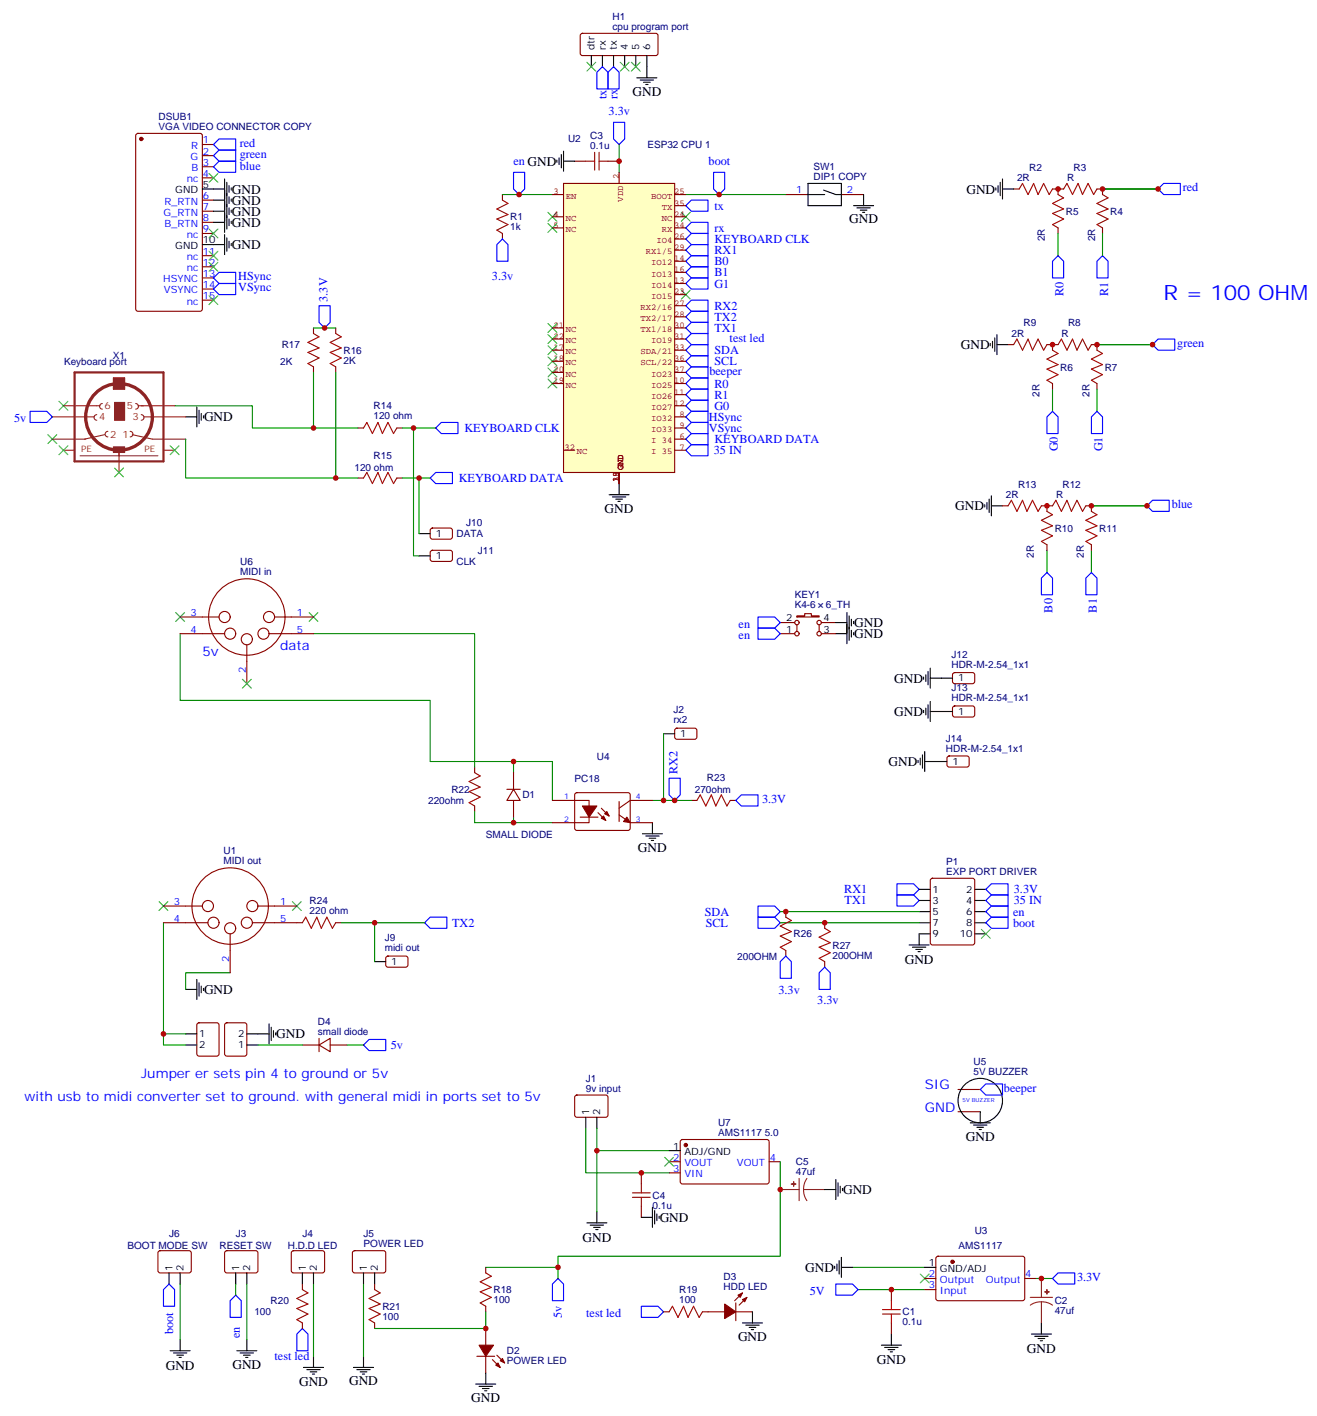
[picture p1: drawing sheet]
<svg xmlns="http://www.w3.org/2000/svg" width="418mm" height="449mm" viewBox="0 0 418 449" stroke-linecap="round" stroke-linejoin="round" font-family="sans-serif">
<g fill="none" stroke="#870000" stroke-width=".35">
<path d="M184.4 10.8l.5-.2h23.5l.5 .7-.1 5.9-.6 .4h-23.6l-.4-.7v-5.6zM43.3 42.5l.5-.2h19.7l.7 .5v55.3l-.4 .6-20 .1-.7-.5v-55.3zM64.2 45.9h3.6M64.2 49.4h3.6M64.2 52.9h3.6M64.2 56.4h3.6M321.8 60h1.7M334.1 60h3.5M335.9 60v1.7M348.2 60h1.8v1.7M64.2 63.5h3.6M64.2 67h3.6"/>
<path d="M64.2 70.6h3.6M64.2 74.1h3.6M159.5 61.7v1.8M159.5 74.1v1.7M249.4 61.7h7.1M267.1 61.7h7M335.9 72.3v1.8M350 72.3v1.8M64.2 81.1h3.6M64.2 84.7h3.6M64.2 88.2h3.6M64.2 91.7h3.6"/>
<path d="M64.2 95.2h3.6M99.5 104.1v1.7M99.5 116.4v1.8M106.6 104.1v1.7M106.6 116.4v1.8M320 109.4h1.8M332.4 109.4h3.5M334.1 109.4v1.7M346.5 109.4h1.7v1.7M113.6 135.8h1.8M126 135.8h1.7M334.1 121.7v1.8"/>
<path d="M348.2 121.7v1.8M113.6 151.7h1.8M126 151.7h1.7M318.2 160.5h1.8M330.6 160.5h3.5M332.4 160.5v1.8M332.4 172.9v1.7M344.7 160.5h1.8v1.8M346.5 172.9v1.7M150.7 243.4v1.8M150.7 255.8v1.7M160.9 250.5h4.2"/>
<path d="M163 250.5l2.1 3.5h-4.2zM163 245.2v5.3M163 254v5.3M175.4 254h11.6v7.1h-11.6M182.7 251.7l.4-.2 16.5 .1 .5 .6-.1 10.9-.6 .4h-16.5l-.5-.7v-10.6zM184.2 259.3h5.6M189.8 257.9l2.5 2.4M190.9 256.5l2.5 2.4M196.5 258.6l3.6 2.5h7M196.5 254.4v6.3M207.1 254h-7l-3.6 2.5M219.5 254h1.7"/>
<path d="M231.8 254h1.8M295.5 278.9l.5-.2h12.7l.7 .4v20.1l-.4 .6-13 .1-.6-.5-.1-20zM94.2 292.8h1.8M106.6 292.8h1.7M249.4 289.3v1.7M261.8 292.8v1.8M249.4 301.6v1.8M261.8 305.2v1.7M182.7 347.7l.4-.2h9.5l.4 .7-.1 5.9-.6 .4h-9.4l-.5-.7v-5.6zM304.1 345.7h7.1M304.1 352.8h7.1M50.4 397.1l.4-.2h9.5l.4 .7-.1 5.9-.6 .4h-9.4l-.5-.7v-5.6z"/>
<path d="M71.5 397.1l.5-.2h9.4l.5 .7-.1 5.9-.6 .4h-9.5l-.4-.7v-5.6zM92.7 397.1l.5-.2h9.4l.4 .7v5.9l-.7 .4h-9.4l-.4-.7v-5.6zM112.1 397.1l.5-.2h9.4l.4 .7v5.9l-.7 .4h-9.4l-.4-.7v-5.6zM297.3 398.8l.5-.2 27.1 .1 .4 .6-.1 13-.6 .4h-27.1l-.4-.7v-12.7zM96 407.5v1.7M96 419.8v1.8M154.2 402.2v1.7M154.2 414.5v1.8M210.6 416.3h1.8M223 416.3h7M233.6 416.3h5.3M233.6 413.5v5.6"/>
<path d="M235.7 410.3l-2.5 2.4M237.1 411.7l-2.5 2.5M283 409.2v3.5M283 419.8v3.5M293.5 405.7h3.6M293.5 409.2h3.6M325.3 405.7h3.5M151.4 430.4h5.6M154.2 421.6v5.3M154.2 430.4v5.3M156.3 431.4l2.5 2.5M157.7 430l2.5 2.5"/>
</g>
<g fill="#870000" stroke="#870000" stroke-width=".35">
<path d="M199 259.3l1.1 1.8-2.2-.4z"/>
<path d="M190.9 259.6l.7-.7 .7 1.4z"/>
<path d="M191.9 258.2l.8-.7 .7 1.4z"/>
<path d="M184.9 255.8h4.6l-2.5 3.5z"/>
<path d="M157.4 433.2l.7-.7 .7 1.4z"/>
<path d="M158.8 431.8l.7-.7 .7 1.4z"/>
<path d="M152.1 426.9h4.6l-2.5 3.5z"/>
<path d="M235.7 412.4l1.4-.7-.7 1.4z"/>
<path d="M234.3 411l1.4-.7-.7 1.4z"/>
<path d="M230 413.8l3.6 2.5-3.6 2.1z"/>
<circle cx="44.8" cy="44.1" r=".53"/>
<circle cx="302.4" cy="400.4" r=".53"/>
</g>
<g fill="none" stroke="#000" stroke-width=".35">
<path d="M187.7 17.6v3.6M191.2 17.6v3.6M194.8 17.6v3.6M198.3 17.6v3.6M201.8 17.6v3.6M205.4 17.6v7.1M202.2 24.7h6.3M203.2 25.4h4.3M204.3 26.1h2.1M205 26.8h.7M64.2 60h7.1M71.3 56.8v16.9"/>
<path d="M72 57.9v14.8M72.7 58.9v2.1M73.4 59.6v.7M256.5 58.2h10.6v7.1h-10.6zM316.1 59.6v.7M316.8 58.9v2.1M317.5 57.9v4.2M318.2 60h3.6M318.2 56.8v6.3M64.2 77.6h7.1M67.8 63.5h3.5M67.8 67h3.5"/>
<path d="M67.8 70.6h3.5M71.3 74.4v6.4M72 75.5v4.2M72.7 62.4v2.2M72.7 66v2.1M72.7 69.5v2.1M72.7 76.6v2.1M73.4 63.1v.8M73.4 66.7v.7M73.4 70.2v.7M73.4 77.3v.7M256.5 61.7h5.3"/>
<path d="M261.4 60.3l3.9 1.4h1.8M271 65.3h6.3M272 66h4.3M273.1 66.7h2.1M273.8 67.4h.7M274.1 61.7v3.6M314.4 109v.7M315.1 108.3v2.1M315.8 107.2v4.3M316.5 109.4h3.5M316.5 106.2v6.3M58.9 132.3h3.6"/>
<path d="M62.5 129.1v6.4M63.2 130.2v4.2M63.9 131.2v2.1M64.6 131.9v.7M193.4 157h6.3M194.4 157.7h4.2M195.5 158.4h2.1M196.2 159.1h.7M196.5 153.5v3.5M313.3 159.5v2.1M314 158.4v4.2M314.7 157.3v6.4"/>
<path d="M312.6 160.2v.7M314.7 160.5h3.5M203.9 264.6h6.4M205 265.3h4.2M206.1 266h2.1M206.8 266.7h.7M207.1 261.1v3.5M288.6 299.9h6.4M291.8 282.2h3.5M291.8 285.7h3.5M291.8 289.3h3.5M291.8 292.8h3.5"/>
<path d="M295.3 296.3h-3.5v3.6M309.4 282.2h3.5M309.4 285.7h3.5M309.4 289.3h3.5M309.4 292.8h3.5M309.4 296.3h3.5M58.9 314h3.6M62.5 310.8v6.3M63.2 311.9v4.2M63.9 312.9v2.1M64.6 313.6v.7M289.7 300.6h4.2"/>
<path d="M290.7 301.3h2.1M291.4 302h.7M185.9 354.5v3.6M189.5 354.5v3.6M308 356.3h6.4M309.1 357h4.2M310.1 357.7h2.1M310.8 358.4h.7M311.2 352.8v3.5M186.3 388.1h6.4M187.4 388.8h4.2M188.4 389.5h2.1"/>
<path d="M189.1 390.2h.7M189.5 384.5v3.6M267.1 399v6.3M53.7 403.9v3.6M57.2 403.9v3.6M74.8 403.9v3.6M78.4 403.9v3.6M96 403.9v3.6M99.5 403.9v3.6M115.4 403.9v3.6M118.9 403.9v3.6M235.7 419.8h6.3"/>
<path d="M238.9 416.3v3.5M265 401.8v.7M265.7 401.1v2.1M266.4 400v4.3M267.1 402.2h3.5M293.5 402.2h3.6M330.6 419.8v3.5M54 428.6h6.4M55.1 429.3h4.2M56.1 430h2.1M56.8 430.7h.7M57.2 425.1v3.5"/>
<path d="M75.2 428.6h6.3M76.2 429.3h4.3M77.3 430h2.1M78 430.7h.7M78.4 425.1v3.5M96.3 433.9h6.4M97.4 434.6h4.2M98.5 435.3h2.1M99.2 436h.7M99.5 430.4v3.5M112.2 433.9h6.4M113.3 434.6h4.2"/>
<path d="M114.3 435.3h2.2M115 436h.7M115.4 430.4v3.5M151 439.2h6.4M152.1 439.9h4.2M154.2 435.7v3.5M236.7 420.5h4.3M237.8 421.2h2.1M238.5 421.9h.7M279.8 426.9h6.3M280.8 427.6h4.3M281.9 428.3h2.1"/>
<path d="M282.6 429h.7M283 423.3v3.6M327.4 423.3h6.4M328.5 424h4.2M329.5 424.7h2.1M330.2 425.4h.7M153.1 440.6h2.2M153.8 441.3h.8"/>
<circle cx="311.2" cy="349.2" r="7.1"/>
</g>
<g fill="none" stroke="#a10000" stroke-width=".35">
<path d="M323.5 60l1.1-1.8 1.8 3.5 1.7-3.5 1.4 3.5 1.8-3.5 1.8 3.5 1-1.7M337.6 60l1.1-1.8 1.8 3.5 1.7-3.5 1.4 3.5 1.8-3.5 1.8 3.5 1-1.7M159.5 63.5l1.8 1.1-3.6 1.7 3.6 1.8-3.6 1.4 3.6 1.8-3.6 1.7 1.8 1.1M335.9 61.7l1.7 1.1-3.5 1.8 3.5 1.7-3.5 1.4 3.5 1.8-3.5 1.8 1.8 1M350 61.7l1.8 1.1-3.6 1.8 3.6 1.7-3.6 1.4 3.6 1.8-3.6 1.8 1.8 1M99.5 105.8l1.8 1.1-3.5 1.8 3.5 1.7-3.5 1.4 3.5 1.8-3.5 1.8 1.7 1M106.6 105.8l1.7 1.1-3.5 1.8 3.5 1.7-3.5 1.4 3.5 1.8-3.5 1.8 1.8 1M321.8 109.4l1-1.8 1.8 3.5 1.8-3.5 1.4 3.5 1.7-3.5 1.8 3.5 1.1-1.7M334.1 111.1l1.8 1.1-3.5 1.7 3.5 1.8-3.5 1.4 3.5 1.8-3.5 1.7 1.7 1.1M335.9 109.4l1-1.8 1.8 3.5 1.8-3.5 1.4 3.5 1.7-3.5 1.8 3.5 1.1-1.7M348.2 111.1l1.8 1.1-3.5 1.7 3.5 1.8-3.5 1.4 3.5 1.8-3.5 1.7 1.7 1.1M115.4 135.8l1.1-1.7 1.7 3.5 1.8-3.5 1.4 3.5 1.8-3.5 1.7 3.5 1.1-1.8"/>
<path d="M115.4 151.7l1.1-1.8 1.7 3.6 1.8-3.6 1.4 3.6 1.8-3.6 1.7 3.6 1.1-1.8M320 160.5l1.1-1.8 1.7 3.6 1.8-3.6 1.4 3.6 1.8-3.6 1.7 3.6 1.1-1.8M332.4 162.3l1.7 1-3.5 1.8 3.5 1.8-3.5 1.4 3.5 1.7-3.5 1.8 1.8 1.1M334.1 160.5l1.1-1.8 1.7 3.6 1.8-3.6 1.4 3.6 1.8-3.6 1.7 3.6 1.1-1.8M346.5 162.3l1.7 1-3.5 1.8 3.5 1.8-3.5 1.4 3.5 1.7-3.5 1.8 1.8 1.1M150.7 245.2l1.7 1-3.5 1.8 3.5 1.8-3.5 1.4 3.5 1.7-3.5 1.8 1.8 1.1M221.2 254l1.1-1.8 1.7 3.6 1.8-3.6 1.4 3.6 1.8-3.6 1.8 3.6 1-1.8M96 292.8l1-1.8 1.8 3.6 1.8-3.6 1.4 3.6 1.8-3.6 1.7 3.6 1.1-1.8M249.4 291l1.8 1.1-3.5 1.8 3.5 1.7-3.5 1.4 3.5 1.8-3.5 1.8 1.7 1M261.8 294.6l1.8 1-3.6 1.8 3.6 1.8-3.6 1.4 3.6 1.7-3.6 1.8 1.8 1.1M96 409.2l1.8 1.1-3.6 1.7 3.6 1.8-3.6 1.4 3.6 1.8-3.6 1.7 1.8 1.1M154.2 403.9l1.8 1.1-3.6 1.8 3.6 1.7-3.6 1.4 3.6 1.8-3.6 1.8 1.8 1"/>
<path d="M212.4 416.3l1.1-1.8 1.7 3.5 1.8-3.5 1.4 3.5 1.8-3.5 1.7 3.5 1.1-1.7M280.1 417h5.7M280.1 415.6h5.7M283 412.7v2.9M283 417v2.8"/>
</g>
<g fill="none" stroke="#00f" stroke-width=".35">
<path d="M191.2 21.2l1.8 1.7v5.3h-3.5v-5.3zM194.8 38.8h3.5v5.3l-1.8 1.8-1.7-1.8zM194.8 21.2l1.7 1.7v5.3h-3.5v-5.3zM67.8 45.9l1.7-1.8h5.3v3.5h-5.3zM67.8 49.4l1.7-1.8h5.3v3.6h-5.3zM67.8 52.9l1.7-1.7h5.3v3.5h-5.3zM163 54.7h3.5v5.3l-1.7 1.7-1.8-1.7zM226.5 54.7h3.5v5.3l-1.7 1.7-1.8-1.7zM367.6 60l1.8-1.8h5.3v3.5h-5.3zM159.5 75.8l1.8 1.8v5.3h-3.6v-5.3zM217.7 65.3l1.8-1.8h5.3v3.5h-5.3zM217.7 72.3l1.8-1.7h5.3v3.5h-5.3z"/>
<path d="M217.7 79.4l1.8-1.8h5.3v3.5h-5.3zM217.7 75.8l1.8-1.7h5.3v3.5h-5.3zM67.8 88.2l1.7-1.8h5.3v3.6h-5.3zM67.8 91.7l1.7-1.7h5.3v3.5h-5.3zM101.3 97h3.5v5.3l-1.8 1.8-1.7-1.8zM217.7 90l1.8-1.8h5.3v3.5h-5.3zM217.7 86.4l1.8-1.7h5.3v3.5h-5.3zM219.5 81.1h5.3v3.6h-5.3l-1.8-1.8zM219.5 95.2h5.3v3.6h-5.3l-1.8-1.8zM335.9 81.1l1.7 1.8v5.3h-3.5v-5.3zM350 81.1l1.8 1.8v5.3h-3.6v-5.3zM217.7 114.7l1.8-1.8h5.3v3.5h-5.3z"/>
<path d="M217.7 100.5l1.8-1.7h5.3v3.5h-5.3zM217.7 118.2l1.8-1.8h5.3v3.5h-5.3zM217.7 107.6l1.8-1.8h5.3v3.6h-5.3zM219.5 102.3h5.3v3.5h-5.3l-1.8-1.7zM219.5 109.4h5.3v3.5h-5.3l-1.8-1.8zM365.9 109.4l1.7-1.8h5.3v3.5h-5.3zM9.6 130.5h5.3l1.7 1.8-1.7 1.8h-5.3zM138.3 135.8l1.8-1.7h5.3v3.5h-5.3zM217.7 132.3l1.8-1.8h5.3v3.6h-5.3zM217.7 121.7l1.8-1.8h5.3v3.6h-5.3zM217.7 125.2l1.8-1.7h5.3v3.5h-5.3zM217.7 128.8l1.8-1.8h5.3v3.5h-5.3z"/>
<path d="M217.7 139.3l1.8-1.7h5.3v3.5h-5.3zM219.5 134.1h5.3v3.5h-5.3l-1.8-1.8zM334.1 130.5l1.8 1.8v5.3h-3.5v-5.3zM348.2 130.5l1.8 1.8v5.3h-3.5v-5.3zM138.3 149.9h5.3v3.6h-5.3l-1.7-1.8zM219.5 141.1h5.3v3.5h-5.3l-1.8-1.7zM364.1 160.5l1.8-1.8h5.3v3.6h-5.3zM332.4 181.7l1.7 1.7v5.3h-3.5v-5.3zM346.5 181.7l1.7 1.7v5.3h-3.5v-5.3zM212.4 246.9h3.5v5.3l-1.7 1.8-1.8-1.8zM233.6 254l1.7-1.8h5.3v3.6h-5.3zM134.8 292.8l1.8-1.8h5.3v3.6h-5.3z"/>
<path d="M240.6 287.5h5.3l1.8 1.8-1.8 1.7h-5.3zM240.6 291h5.3l1.8 1.8-1.8 1.8h-5.3zM284.7 280.5h5.3l1.8 1.7-1.8 1.8h-5.3zM284.7 284h5.3l1.8 1.7-1.8 1.8h-5.3zM312.9 285.7l1.8-1.7h5.3v3.5h-5.3zM312.9 289.3l1.8-1.8h5.3v3.5h-5.3zM312.9 292.8l1.8-1.8h5.3v3.6h-5.3zM314.7 280.5h5.3v3.5h-5.3l-1.8-1.8zM249.4 303.4l1.8 1.8v5.2h-3.5v-5.2zM261.8 306.9l1.8 1.8v5.3h-3.6v-5.3zM115.4 331.6l1.8-1.8h5.2v3.6h-5.2zM311.2 345.7l1.7-1.7h5.3v3.5h-5.3z"/>
<path d="M51.9 409.2l1.8-1.7 1.7 1.7v5.3h-3.5zM74.8 411l1.8 1.7v5.3h-3.5v-5.3zM177.1 405.7l1.8 1.8v5.2h-3.5v-5.2zM203.6 414.5h5.3l1.7 1.8-1.7 1.7h-5.3zM265.3 407.5h5.3l1.8 1.7-1.8 1.8h-5.3zM334.1 405.7l1.8-1.8h5.3v3.6h-5.3zM96 421.6l1.8 1.7v5.3h-3.6v-5.3z"/>
</g>
<g fill="none" stroke="#3c3" stroke-width=".35">
<path d="M186.3 19.8l2.8 2.8M189.1 19.8l-2.8 2.8M196.9 19.8l2.8 2.8M199.7 19.8l-2.8 2.8M200.4 19.8l2.8 2.8M203.2 19.8l-2.8 2.8M66.4 55l2.8 2.9M69.2 55l-2.8 2.9M66.4 72.7l2.8 2.8M66.4 79.7l2.8 2.8M69.2 72.7l-2.8 2.8M69.2 79.7l-2.8 2.8"/>
<path d="M174 67.4l2.8 2.8M174 70.9l2.8 2.8M176.8 67.4l-2.8 2.8M176.8 70.9l-2.8 2.8M216.3 67.4l2.8 2.8M219.1 67.4l-2.8 2.8M66.4 83.3l2.8 2.8M66.4 93.8l2.8 2.9M69.2 83.3l-2.8 2.8M69.2 93.8l-2.8 2.9M216.3 92.1l2.8 2.8M219.1 92.1l-2.8 2.8"/>
<path d="M174 102.7l2.8 2.8M174 106.2l2.8 2.8M174 109.7l2.8 2.8M174 113.2l2.8 2.9M174 116.8l2.8 2.8M176.8 102.7l-2.8 2.8M176.8 106.2l-2.8 2.8M176.8 109.7l-2.8 2.8M176.8 113.2l-2.8 2.9M176.8 116.8l-2.8 2.8M15.2 137.9l2.8 2.9M18 137.9l-2.8 2.9"/>
<path d="M18.7 127.4l2.9 2.8M21.6 127.4l-2.9 2.8M174 120.3l2.8 2.8M176.8 120.3l-2.8 2.8M55.8 194.4l2.8 2.8M58.6 194.4l-2.8 2.8M98.1 194.4l2.8 2.8M100.9 194.4l-2.8 2.8M50.5 286.1l2.8 2.8M53.3 286.1l-2.8 2.8M92.8 286.1l2.8 2.8M95.6 286.1l-2.8 2.8"/>
<path d="M292.1 404.3l2.9 2.8M295 404.3l-2.9 2.8"/>
</g>
<g fill="none" stroke="#008700" stroke-width=".35">
<path d="M350 60h17.6M159.5 61.7h15.9M217.7 61.7h31.7M335.9 74.1v7M350 74.1v7M99.5 118.2v17.6M99.5 104.1h7.1M106.6 118.2v33.5M348.2 109.4h17.7M55.4 128.8h24.7v7h33.5M334.1 123.5v7M348.2 123.5v7"/>
<path d="M332.4 174.6v7.1M346.5 174.6v7.1M346.5 160.5h17.6M150.7 257.5v3.6h24.7M163 245.2v-3.5h12.4v12.3M163 259.3v1.8M207.1 254h12.4M108.3 292.8h26.5M247.7 289.3h44.1M247.7 292.8h44.1M74.8 407.5v3.5M78.4 407.5v17.6"/>
<path d="M154.2 402.2h22.9M270.6 402.2h22.9M272.4 409.2h21.1M328.8 405.7h5.3"/>
</g>
<path d="M178.9 58.2h35.3v91.7h-35.3z" fill="#ffffc2" stroke="#850000" stroke-width=".35"/>
<g fill="none" stroke="#850000" stroke-width=".35">
<path d="M196.5 54.7v3.5M175.4 68.8h3.5M175.4 61.7h3.5M175.4 72.3h3.5M214.2 68.8h3.5M214.2 61.7h3.5M214.2 75.8h3.5M214.2 79.4h3.5M214.2 72.3h3.5M214.2 65.3h3.5M214.2 90h3.5M214.2 82.9h3.5"/>
<path d="M214.2 86.4h3.5M214.2 93.5h3.5M214.2 97h3.5M175.4 111.1h3.5M175.4 114.7h3.5M175.4 118.2h3.5M175.4 104.1h3.5M175.4 107.6h3.5M214.2 111.1h3.5M214.2 114.7h3.5M214.2 118.2h3.5M214.2 104.1h3.5"/>
<path d="M214.2 107.6h3.5M214.2 100.5h3.5M175.4 121.7h3.5M214.2 121.7h3.5M214.2 125.2h3.5M214.2 128.8h3.5M214.2 139.3h3.5M214.2 132.3h3.5M214.2 135.8h3.5M178.9 142.9h3.5M196.5 149.9v3.6M214.2 142.9h3.5"/>
</g>
<g fill="none" stroke="#8c2424" stroke-width=".35">
<path d="M36 119.9h3.5v3.6h-3.5zM16.6 132.3h13.4M16.6 139.3h10.6M20.1 128.8h11.7M30.7 131.6a.88 .88 0 0 0-.9 .9 .88 .88 0 0 0 .9 .8M32.5 128.1a.88 .88 0 0 0-.9 .8 .88 .88 0 0 0 .9 .9M33.2 137.9l-6.4 1.4M34.3 136.9a.88 .88 0 0 0-.9 .9 .88 .88 0 0 0 .9 .8M41.3 136.9a.88 .88 0 0 1 .9 .9 .88 .88 0 0 1-.9 .8M42 137.9l6.4 1.4h10.5M43.1 128.1a.88 .88 0 0 1 .9 .8 .88 .88 0 0 1-.9 .9M43.8 128.8h11.6"/>
<path d="M44.8 131.6a.88 .88 0 0 1 .9 .9 .88 .88 0 0 1-.9 .8M45.5 132.3h13.4M20.1 142.9h3.6M25.4 144.6h24.7M37.8 142.9v7M51.9 142.9h3.5M247.7 377.5h6M253.7 373.9v7.1M255.1 377.5l.2 1.8 .9 1.7M255.1 377.5h6.7M256.2 373.9l-.9 1.7-.2 1.9M327.1 411.7h7"/>
<path d="M330.6 413.1l-1.9 .2-1.6 .9M330.6 413.1l1.8 .2 1.7 .9M330.6 405.7v6M330.6 413.1v6.7"/>
</g>
<path d="M23.7 118.2h28.2v28.2h-28.2z" fill="none" stroke="#8c2424" stroke-width=".71"/>
<circle cx="37.8" cy="132.3" r="10.6" fill="none" stroke="#8c2424" stroke-width="1.1"/>
<g fill="#8c2424" stroke="#8c2424" stroke-width=".35">
<path d="M36 119.9h3.5v3.6h-3.5z"/>
<path d="M36 141.8h3.5v1.8h-3.5z"/>
<path d="M36.4 127.7h3.1v5.6h-3.1z"/>
<path d="M331.6 409.9l1.5 .1z"/>
<path d="M332.3 409.2l.1 1.4z"/>
<path d="M251.9 375l.1 1.4z"/>
<path d="M251.2 375.7h1.4z"/>
</g>
<g fill="none" stroke="#008700" stroke-width=".35">
<path d="M196.5 45.9v8.8M58.9 139.3v12.4h54.7M127.7 135.8h10.6M131.3 135.8v40.6h1.7M127.7 151.7h8.9M133 151.7v17.6M57.2 201.1v21.1h79.4v19.5h26.4M99.5 201.1h51.2v42.3M210.6 232.8v21.2M51.9 292.8v38.8h7M118.9 292.8v12.4M73.1 308.7h-14.2v5.3"/>
<path d="M51.9 328.1h7M81.9 331.6h14.1M110.1 331.6h5.3M185.9 358.1v14.1h26.5M189.5 358.1v26.4M189.5 365.1h22.9M247.7 368.7v29.9h-70.6v7.1M57.2 407.5v17.6M99.5 407.5v22.9M115.4 407.5v22.9M154.2 416.3v5.3h-35.3"/>
</g>
<g fill="none" stroke="#870000" stroke-width=".35">
<path d="M182.4 51.2h3.5M193 51.2h3.5M136.8 167.8l.5-.2h5.9l.4 .7-.1 2.4-.6 .4-5.9-.1-.4-.6v-2.1zM136.8 174.8l.5-.2 5.9 .1 .4 .6-.1 2.4-.6 .5-5.9-.1-.4-.7v-2.1zM57.2 195.8h12.3M87.2 195.8h12.3M247.7 197.6h4.6M253 195.4h2.4v-.7h2.2v.7h2.4v.4h-7zM253 198.3v2.1M260 198.3v2.1M260.7 197.6h4.6M57.2 201.1h14.1"/>
<path d="M78.4 204.6v12.4M85.4 201.1h14.1M247.7 201.1h4.6M260.7 201.1h4.6M302.6 213.6l.5-.2 5.9 .1 .4 .6v2.4l-.7 .5-5.9-.1-.4-.6v-2.2zM214.4 231.3l.5-.2h5.9l.4 .7v2.4l-.7 .4-5.9-.1-.4-.6v-2.1zM302.6 224.2l.5-.2 5.9 .1 .4 .6v2.4l-.7 .4h-5.9l-.4-.7v-2.1zM300.8 240.1l.5-.2h5.9l.5 .7-.1 2.4-.6 .4h-6l-.4-.7v-2.1zM51.9 292.8h14.1M51.9 287.5h12.3M73.1 296.3v12.4M80.1 292.8h14.1"/>
<path d="M81.9 287.5h12.3M122.7 303.6l.5-.2h5.9l.4 .7-.1 2.4-.6 .4h-5.9l-.5-.7v-2.1zM62.7 324.8l.5-.2h5.6l.7 .4v9.4l-.4 .7h-5.9l-.7-.4v-9.4zM71.5 324.8l.5-.2h5.6l.7 .4 .1 9.4-.5 .7h-5.9l-.6-.4-.1-9.4zM96 331.6h5.3M101.3 331.6l3.5-2.1v4.2zM101.3 329.5v4.2M104.8 331.6h5.3M203.6 372.2v3.5M212.4 368.7h3.5M212.4 372.2h3.5M216.2 361.8l.4-.2 27.1 .1 .5 .6-.1 13-.6 .4-27.1-.1-.5-.6v-12.7z"/>
<path d="M244.2 368.7h3.5M203.6 382.8v3.5M118.9 407.5v1.7M118.9 419.8v1.8"/>
<circle cx="71.3" cy="195.8" r="1.76"/>
<circle cx="78.4" cy="195.8" r="12.1"/>
<circle cx="85.4" cy="195.8" r="1.76"/>
<circle cx="253" cy="197.6" r=".71"/>
<circle cx="260" cy="197.6" r=".71"/>
<circle cx="73.1" cy="201.1" r="1.76"/>
<circle cx="78.4" cy="202.8" r="1.76"/>
<circle cx="83.6" cy="201.1" r="1.76"/>
<circle cx="253" cy="201.1" r=".71"/>
<circle cx="260" cy="201.1" r=".71"/>
<circle cx="66" cy="287.5" r="1.76"/>
<circle cx="67.8" cy="292.8" r="1.76"/>
<circle cx="73.1" cy="294.6" r="1.76"/>
<circle cx="73.1" cy="287.5" r="12.1"/>
<circle cx="78.4" cy="292.8" r="1.76"/>
<circle cx="80.1" cy="287.5" r="1.76"/>
</g>
<g fill="none" stroke="#000" stroke-width=".35">
<path d="M176.8 50.8v.7M177.5 50.1v2.1M178.2 49v4.3M178.9 51.2h3.5M178.9 48v6.3M133 169.3h3.6M133 176.4h3.6M265.3 197.6h3.6M268.9 194.4v9.9M269.6 195.4v7.8M270.3 196.5v2.1M271 197.2v.7"/>
<path d="M265.3 201.1h3.6M270.3 200v2.1M271 200.7v.7M293.2 214.8v.7M293.9 214.1v2.2M294.6 213.1v4.2M295.3 215.2h7.1M295.3 212v6.4M210.6 232.8h3.6M292.8 239.5v4.3M293.2 225.4v.7M293.5 238.5v6.3"/>
<path d="M293.9 224.7v2.1M294.6 223.7v4.2M295.3 225.8h7.1M295.3 222.6v6.4M291.4 241.3v.7M292.1 240.6v2.1M293.5 241.7h7.1M118.9 305.2h3.5M58.9 328.1h3.6M58.9 331.6h3.6M78.4 328.1h7M78.4 331.6h3.5"/>
<path d="M85.4 324.9v6.4M86.1 326v4.2M86.8 327v2.1M87.5 327.7v.7M212.4 365.1h3.5M261.8 377.5h3.5M265.3 374.3v6.3M266 375.4v4.2M266.7 376.4v2.1M267.4 377.1v.7M203.6 386.3h3.5M207.1 383.1v6.4"/>
<path d="M207.8 384.2v4.2M208.5 385.2v2.1M209.2 385.9v.7"/>
</g>
<path d="M18.7 141.5l2.9 2.8M21.6 141.5l-2.9 2.8M36.4 148.5l2.8 2.8M39.2 148.5l-2.8 2.8M54 141.5l2.8 2.8M56.8 141.5l-2.8 2.8M76.9 215.5l2.9 2.9M79.8 215.5l-2.9 2.9M311.5 294.9l2.9 2.8M314.4 294.9l-2.9 2.8M211 367.2l2.8 2.9M213.8 367.2l-2.8 2.9" fill="none" stroke="#3c3" stroke-width=".35"/>
<path d="M185.9 51.2h2.9M188.8 48.3v5.7M190.2 51.2h2.8M190.2 48.3v5.7M200.8 379.9h5.6M200.8 378.5h5.6M203.6 375.7v2.8M203.6 379.9v2.9M118.9 409.2l1.8 1.1-3.5 1.7 3.5 1.8-3.5 1.4 3.5 1.8-3.5 1.7 1.7 1.1" fill="none" stroke="#a10000" stroke-width=".35"/>
<path d="M240.6 195.8h5.3l1.8 1.8-1.8 1.7h-5.3zM240.6 199.3h5.3l1.8 1.8-1.8 1.7h-5.3z" fill="none" stroke="#00f" stroke-width=".35"/>
<circle cx="217.7" cy="363.4" r=".53" fill="#870000" stroke="#870000" stroke-width=".35"/>
<g fill="#c00">
<circle cx="228.3" cy="61.7" r=".88"/>
<circle cx="335.9" cy="60" r=".88"/>
<circle cx="350" cy="60" r=".88"/>
<circle cx="367.6" cy="60" r=".88"/>
<circle cx="365.9" cy="109.4" r=".88"/>
<circle cx="348.2" cy="109.4" r=".88"/>
<circle cx="334.1" cy="109.4" r=".88"/>
<circle cx="364.1" cy="160.5" r=".88"/>
<circle cx="346.5" cy="160.5" r=".88"/>
<circle cx="332.4" cy="160.5" r=".88"/>
<circle cx="99.5" cy="135.8" r=".88"/>
<circle cx="103" cy="104.1" r=".88"/>
<circle cx="163" cy="261.1" r=".88"/>
<circle cx="214.2" cy="254" r=".88"/>
<circle cx="283" cy="409.2" r=".88"/>
<circle cx="249.4" cy="289.3" r=".88"/>
<circle cx="261.8" cy="292.8" r=".88"/>
<circle cx="164.8" cy="61.7" r=".88"/>
<circle cx="106.6" cy="151.7" r=".88"/>
<circle cx="163" cy="241.7" r=".88"/>
<circle cx="51.9" cy="328.1" r=".88"/>
<circle cx="196.5" cy="51.2" r=".88"/>
<circle cx="330.6" cy="405.7" r=".88"/>
<circle cx="154.2" cy="421.6" r=".88"/>
<circle cx="177.1" cy="402.2" r=".88"/>
<circle cx="189.5" cy="365.1" r=".88"/>
<circle cx="203.6" cy="372.2" r=".88"/>
<circle cx="247.7" cy="377.5" r=".88"/>
<circle cx="210.6" cy="254" r=".88"/>
<circle cx="118.9" cy="292.8" r=".88"/>
<circle cx="133" cy="151.7" r=".88"/>
<circle cx="131.3" cy="135.8" r=".88"/>
</g>
<text font-size="6.7" fill="#00f" x="369.4" y="95.2">R = 100 OHM</text>
<g font-size="4.2">
<text x="200.8" y="30.3">GND</text>
<text x="73.6" y="61.4">GND</text>
<text x="73.6" y="64.9">GND</text>
<text x="306.8" y="61.4">GND</text>
<text x="73.6" y="68.5">GND</text>
<text x="73.6" y="72">GND</text>
<text x="269.6" y="70.9">GND</text>
<text x="73.6" y="79">GND</text>
<text x="305" y="110.8">GND</text>
<text x="64.8" y="133.7">GND</text>
<text x="303.3" y="161.9">GND</text>
<text x="191.9" y="162.6">GND</text>
<text x="271.1" y="202.5">GND</text>
<text x="271.1" y="199">GND</text>
<text x="283.9" y="216.6">GND</text>
<text x="283.9" y="227.2">GND</text>
<text x="282.1" y="243.1">GND</text>
<text x="202.5" y="270.4">GND</text>
<text x="287.2" y="305.9">GND</text>
<text x="64.8" y="315.4">GND</text>
<text x="87.7" y="329.5">GND</text>
<text x="306.6" y="361.9">GND</text>
<text x="267.6" y="378.9">GND</text>
<text x="209.4" y="387.7">GND</text>
<text x="184.9" y="394.1">GND</text>
<text x="255.6" y="403.6">GND</text>
<text x="234.3" y="425.4">GND</text>
<text x="326" y="429.3">GND</text>
<text x="52.6" y="434.6">GND</text>
<text x="73.8" y="434.3">GND</text>
<text x="278.4" y="432.9">GND</text>
<text x="94.9" y="439.9">GND</text>
<text x="110.8" y="439.6">GND</text>
<text x="149.6" y="444.9">GND</text>
</g>
<g font-size="4.2" fill="#00f">
<text x="64.2" y="208.1">5v</text>
<text x="88.9" y="206.4">data</text>
<text x="44.8" y="342.2">Jumper er sets pin 4 to ground or 5v</text>
<text x="293.5" y="345.7">SIG</text>
<text x="7.8" y="349.2">with usb to midi converter set to ground. with general midi in ports set to 5v</text>
<text x="293.5" y="352.8">GND</text>
</g>
<g font-size="3.9" fill="#00f">
<text x="192.5" y="31.5" transform="rotate(-90 192.5 31.5)">tx</text>
<text x="196.1" y="31.5" transform="rotate(-90 196.1 31.5)">rx</text>
<text x="193.2" y="36.5">3.3v</text>
<text x="76.1" y="46.7">red</text>
<text x="76.1" y="50.3">green</text>
<text x="76.1" y="53.8">blue</text>
<text x="163" y="52.5">en GND</text>
<text x="224.9" y="52.4">boot</text>
<text x="375.5" y="60.7">red</text>
<text x="226.8" y="66.6">tx</text>
<text x="226.8" y="73.6">rx</text>
<text x="226.8" y="77.2">KEYBOARD CLK</text>
<text x="226.8" y="80.7">RX1</text>
<text x="75.6" y="88.9">HSync</text>
<text x="156.2" y="89">3.3v</text>
<text x="226.8" y="84.2">B0</text>
<text x="226.8" y="87.7">B1</text>
<text x="75.6" y="92.5">VSync</text>
<text x="103.9" y="95.7" transform="rotate(-90 103.9 95.7)">3.3V</text>
<text x="226.8" y="91.3">G1</text>
<text x="337.6" y="93.8" transform="rotate(-90 337.6 93.8)">R0</text>
<text x="351.7" y="93.8" transform="rotate(-90 351.7 93.8)">R1</text>
<text x="226.8" y="98.3">RX2</text>
<text x="226.8" y="101.9">TX2</text>
<text x="226.8" y="105.4">TX1</text>
<text x="226.8" y="112.4">SDA</text>
<text x="231.6" y="108.4">test led</text>
<text x="373.7" y="110.1">green</text>
<text x="225.2" y="119">beeper</text>
<text x="226.8" y="116">SCL</text>
<text x="226.8" y="123">R0</text>
<text x="226.8" y="126.5">R1</text>
<text x="226.8" y="130.1">G0</text>
<text x="4.5" y="133.9">5v</text>
<text x="147.4" y="137.1">KEYBOARD CLK</text>
<text x="225" y="133.6">HSync</text>
<text x="225" y="137.1">VSync</text>
<text x="226.8" y="140.7">KEYBOARD DATA</text>
<text x="335.8" y="143.2" transform="rotate(-90 335.8 143.2)">G0</text>
<text x="350" y="143.2" transform="rotate(-90 350 143.2)">G1</text>
<text x="226.6" y="144.1">35 IN</text>
<text x="145.6" y="153">KEYBOARD DATA</text>
<text x="371.9" y="161.3">blue</text>
<text x="334.1" y="194.4" transform="rotate(-90 334.1 194.4)">B0</text>
<text x="348.2" y="194.4" transform="rotate(-90 348.2 194.4)">B1</text>
<text x="234.5" y="199.3">en</text>
<text x="234.5" y="202.8">en</text>
<text x="215" y="245.7" transform="rotate(-90 215 245.7)">RX2</text>
<text x="241.9" y="254.9">3.3V</text>
<text x="268" y="283.5">RX1</text>
<text x="268.1" y="287">TX1</text>
<text x="321.8" y="283.5">3.3V</text>
<text x="321.8" y="287">35 IN</text>
<text x="223.7" y="290.5">SDA</text>
<text x="321.6" y="290.6">en</text>
<text x="143.5" y="294">TX2</text>
<text x="224" y="294.1">SCL</text>
<text x="321.6" y="294.1">boot</text>
<text x="247.1" y="315.4">3.3v</text>
<text x="259.4" y="318.7">3.3v</text>
<text x="124.1" y="332.8">5v</text>
<text x="318.7" y="346.6">beeper</text>
<text x="341.9" y="406.4">3.3V</text>
<text x="257.1" y="411">5V</text>
<text x="178.4" y="418.3" transform="rotate(-90 178.4 418.3)">5v</text>
<text x="186.1" y="417.9">test led</text>
<text x="55" y="423.5" transform="rotate(-90 55 423.5)">boot</text>
<text x="76.1" y="424.7" transform="rotate(-90 76.1 424.7)">en</text>
<text x="87.1" y="431.6">test led</text>
</g>
<g font-size="3.2" fill="#000080">
<text x="194.4" y="9.5">cpu program port</text>
<text x="194.4" y="6.3">H1</text>
<text x="50.4" y="41.2">VGA VIDEO CONNECTOR COPY</text>
<text x="50.4" y="38">DSUB1</text>
<text x="180.3" y="45.2">U2</text>
<text x="187.4" y="47.3">0.1u</text>
<text x="187.4" y="44.1">C3</text>
<text x="205.5" y="47">ESP32 CPU 1</text>
<text x="258.2" y="53.8">SW1</text>
<text x="258.2" y="57">DIP1 COPY</text>
<text x="322.9" y="57.6">2R</text>
<text x="326.7" y="54.2">R2</text>
<text x="338.8" y="57.6">R</text>
<text x="340.8" y="54.2">R3</text>
<text x="162" y="70">R1</text>
<text x="338.3" y="68.2">R5</text>
<text x="352.5" y="68.2">R4</text>
<text x="162" y="73.1">1k</text>
<text x="331.7" y="76.5" transform="rotate(-90 331.7 76.5)">2R</text>
<text x="347.6" y="76.5" transform="rotate(-90 347.6 76.5)">2R</text>
<text x="321.1" y="107">2R</text>
<text x="324.9" y="103.6">R9</text>
<text x="337" y="107">R</text>
<text x="339" y="103.6">R8</text>
<text x="89.4" y="110.5">R17</text>
<text x="109" y="112.3">R16</text>
<text x="20.3" y="115.8">Keyboard port</text>
<text x="35.8" y="114">X1</text>
<text x="88.9" y="115.8">2K</text>
<text x="109" y="115.5">2K</text>
<text x="336.6" y="117.6">R6</text>
<text x="350.7" y="117.6">R7</text>
<text x="330" y="125.9" transform="rotate(-90 330 125.9)">2R</text>
<text x="345.8" y="125.9" transform="rotate(-90 345.8 125.9)">2R</text>
<text x="118.6" y="129.8">R14</text>
<text x="118.6" y="133">120 ohm</text>
<text x="112.5" y="149.3">120 ohm</text>
<text x="118.6" y="145.7">R15</text>
<text x="323.2" y="154.8">R13</text>
<text x="337.3" y="154.8">R12</text>
<text x="319.3" y="158.1">2R</text>
<text x="335.2" y="158.1">R</text>
<text x="148" y="167">J10</text>
<text x="144.9" y="170.5">DATA</text>
<text x="334.8" y="168.8">R10</text>
<text x="348.9" y="168.7">R11</text>
<text x="76.2" y="179.4">U6</text>
<text x="144.9" y="179.3">CLK</text>
<text x="151.7" y="175.8">J11</text>
<text x="328.2" y="177" transform="rotate(-90 328.2 177)">2R</text>
<text x="344.1" y="177" transform="rotate(-90 344.1 177)">2R</text>
<text x="76.2" y="182.6">MIDI in</text>
<text x="252.3" y="189.9">KEY1</text>
<text x="252.3" y="192.8">K4-6</text>
<text x="262.2" y="192.8">6_TH</text>
<text x="302" y="208.8">J12</text>
<text x="302" y="212">HDR-M-2.54_1x1</text>
<text x="302" y="219.4">J13</text>
<text x="213.8" y="226.3">J2</text>
<text x="302" y="222.6">HDR-M-2.54_1x1</text>
<text x="213.8" y="229.6">rx2</text>
<text x="300.3" y="238.5">HDR-M-2.54_1x1</text>
<text x="300.3" y="235.3">J14</text>
<text x="189.5" y="241.2">U4</text>
<text x="143.3" y="251.6">R22</text>
<text x="182.4" y="248.2">PC18</text>
<text x="220.6" y="251.6">270ohm</text>
<text x="224.4" y="248">R23</text>
<text x="135.9" y="255.2">220ohm</text>
<text x="165.8" y="253.4">D1</text>
<text x="154.2" y="265.8">SMALL DIODE</text>
<text x="71" y="274.3">MIDI out</text>
<text x="71" y="271.1">U1</text>
<text x="300.4" y="274.5">P1</text>
<text x="300.4" y="277.6">EXP PORT DRIVER</text>
<text x="98.3" y="286.8">R24</text>
<text x="98.3" y="290">220 ohm</text>
<text x="122.1" y="298.6">J9</text>
<text x="251.9" y="297.5">R26</text>
<text x="122.1" y="301.8">midi out</text>
<text x="234" y="304.5">200OHM</text>
<text x="264.3" y="304.2">200OHM</text>
<text x="264.3" y="301">R27</text>
<text x="100.9" y="328.4">small diode</text>
<text x="100.9" y="325.2">D4</text>
<text x="309" y="341.1">5V BUZZER</text>
<text x="309" y="338">U5</text>
<text x="186" y="346.4">9v input</text>
<text x="186" y="343.3">J1</text>
<text x="227.9" y="357.4">U7</text>
<text x="227.9" y="360.5">AMS1117 5.0</text>
<text x="252.6" y="369.7">C5</text>
<text x="252.6" y="372.9">47uf</text>
<text x="207.1" y="383.6">0.1u</text>
<text x="207.1" y="380.4">C4</text>
<text x="53.7" y="392.6">J6</text>
<text x="74.9" y="392.6">J3</text>
<text x="96" y="392.6">J4</text>
<text x="115.4" y="395.8">POWER LED</text>
<text x="115.4" y="392.6">J5</text>
<text x="309.4" y="391.6">U3</text>
<text x="40.5" y="396.3">BOOT MODE SW</text>
<text x="69.7" y="396.2">RESET SW</text>
<text x="91.4" y="396.3">H.D.D LED</text>
<text x="304.3" y="396.3">AMS1117</text>
<text x="229.7" y="406.1">D3</text>
<text x="85.9" y="413.9">R20</text>
<text x="156.7" y="413.6">100</text>
<text x="156.7" y="410.4">R18</text>
<text x="215.6" y="413.5">100</text>
<text x="215.6" y="410.3">R19</text>
<text x="229.7" y="409.2">HDD LED</text>
<text x="334.8" y="413.9">C2</text>
<text x="80.8" y="417.4">100</text>
<text x="121.4" y="418.8">100</text>
<text x="121.4" y="415.6">R21</text>
<text x="286.5" y="417.4">C1</text>
<text x="334.8" y="417.1">47uf</text>
<text x="286.5" y="420.6">0.1u</text>
<text x="160.9" y="429.7">D2</text>
<text x="160.9" y="432.9">POWER LED</text>
</g>
<g font-size="3.2">
<text x="188.8" y="15.9" transform="rotate(-90 188.8 15.9)">dtr</text>
<text x="192.3" y="15.9" transform="rotate(-90 192.3 15.9)">rx</text>
<text x="195.8" y="15.9" transform="rotate(-90 195.8 15.9)">tx</text>
<text x="199.4" y="15.9" transform="rotate(-90 199.4 15.9)">4</text>
<text x="202.9" y="15.9" transform="rotate(-90 202.9 15.9)">5</text>
<text x="206.4" y="15.9" transform="rotate(-90 206.4 15.9)">6</text>
<text x="64.4" y="59.6">5</text>
<text x="55.7" y="61.4">GND</text>
<text x="64.4" y="77.3">10</text>
<text x="55.7" y="79">GND</text>
<text x="138.3" y="170.4">1</text>
<text x="138.3" y="177.4">1</text>
<text x="249.5" y="197.2">2</text>
<text x="261.4" y="197.2">4</text>
<text x="249.5" y="200.7">1</text>
<text x="261.4" y="200.7">3</text>
<text x="304.1" y="216.3">1</text>
<text x="304.1" y="226.8">1</text>
<text x="215.9" y="233.9">1</text>
<text x="302.4" y="242.7">1</text>
<text x="296" y="283.3">1</text>
<text x="296" y="286.8">3</text>
<text x="306.7" y="283.3">2</text>
<text x="306.7" y="286.8">4</text>
<text x="296" y="290.3">5</text>
<text x="296" y="293.9">7</text>
<text x="306.7" y="290.3">6</text>
<text x="306.7" y="293.9">8</text>
<text x="296" y="297.4">9</text>
<text x="304.7" y="297.4">10</text>
<text x="124.2" y="306.2">1</text>
<text x="63.2" y="329.1">1</text>
<text x="75.6" y="329.1">2</text>
<text x="63.2" y="332.7">2</text>
<text x="75.6" y="332.7">1</text>
<text x="187" y="353.8" transform="rotate(-90 187 353.8)">1</text>
<text x="190.5" y="353.8" transform="rotate(-90 190.5 353.8)">2</text>
<text x="213.7" y="364.8">1</text>
<text x="217.2" y="366.5">ADJ/GND</text>
<text x="294.9" y="401.8">1</text>
<text x="54.7" y="403.2" transform="rotate(-90 54.7 403.2)">1</text>
<text x="58.2" y="403.2" transform="rotate(-90 58.2 403.2)">2</text>
<text x="75.9" y="403.2" transform="rotate(-90 75.9 403.2)">1</text>
<text x="79.4" y="403.2" transform="rotate(-90 79.4 403.2)">2</text>
<text x="97" y="403.2" transform="rotate(-90 97 403.2)">1</text>
<text x="100.6" y="403.2" transform="rotate(-90 100.6 403.2)">2</text>
<text x="116.5" y="403.2" transform="rotate(-90 116.5 403.2)">1</text>
<text x="120" y="403.2" transform="rotate(-90 120 403.2)">2</text>
<text x="298.4" y="403.6">GND/ADJ</text>
</g>
<g font-size="3.2" fill="#00f">
<text x="60.7" y="47.3">R</text>
<text x="64.4" y="45.5">1</text>
<text x="60.5" y="50.8">G</text>
<text x="64.4" y="49">2</text>
<text x="64.4" y="52.6">3</text>
<text x="59.3" y="57.9">nc</text>
<text x="60.8" y="54.3">B</text>
<text x="64.4" y="56.1">4</text>
<text x="52.2" y="64.9">R_RTN</text>
<text x="64.4" y="63.1">6</text>
<text x="252.7" y="61.4">1</text>
<text x="268.9" y="61.4">2</text>
<text x="51.9" y="68.4">G_RTN</text>
<text x="52.2" y="72">B_RTN</text>
<text x="64.4" y="66.7">7</text>
<text x="64.4" y="70.2">8</text>
<text x="59.3" y="75.5">nc</text>
<text x="64.4" y="73.7">9</text>
<text x="59.3" y="82.5">nc</text>
<text x="64.4" y="80.8">11</text>
<text x="51.8" y="89.6">HSYNC</text>
<text x="59.3" y="86.1">nc</text>
<text x="64.4" y="84.3">12</text>
<text x="64.4" y="87.8">13</text>
<text x="52.1" y="93.1">VSYNC</text>
<text x="64.4" y="91.4">14</text>
<text x="64.4" y="94.9">15</text>
<text x="59.3" y="96.7">nc</text>
<text x="60.5" y="195.4">3</text>
<text x="94.2" y="195.4">1</text>
<text x="60.5" y="200.7">4</text>
<text x="94.2" y="200.7">5</text>
<text x="78" y="213.7" transform="rotate(-90 78 213.7)">2</text>
<text x="55.2" y="287.2">3</text>
<text x="88.9" y="287.2">1</text>
<text x="55.2" y="292.5">4</text>
<text x="88.9" y="292.5">5</text>
<text x="72.7" y="305.4" transform="rotate(-90 72.7 305.4)">2</text>
<text x="213.7" y="368.3">2</text>
<text x="213.7" y="371.8">3</text>
<text x="217.2" y="370.1">VOUT</text>
<text x="233.9" y="370.1">VOUT</text>
<text x="244.3" y="368.3">4</text>
<text x="217.2" y="373.6">VIN</text>
<text x="294.9" y="405.3">2</text>
<text x="298.4" y="407.1">Output</text>
<text x="313" y="407.1">Output</text>
<text x="325.5" y="405.3">4</text>
<text x="294.9" y="408.9">3</text>
<text x="298.4" y="410.6">Input</text>
</g>
<g font-size="3.2" fill="#8d2323">
<text x="33.2" y="129.8">6</text>
<text x="40.3" y="129.8">5</text>
<text x="31.4" y="133.3">4</text>
<text x="42" y="133.3">3</text>
<text x="35" y="139">2</text>
<text x="38.8" y="139">1</text>
</g>
<g font-size="2.8" fill="#840000">
<text x="196.5" y="56.7" transform="rotate(-90 196.5 56.7)">2</text>
<text x="175.7" y="61.7">3</text>
<text x="179.6" y="63.1">EN</text>
<text x="197.9" y="64" transform="rotate(-90 197.9 64)">VDD</text>
<text x="206.7" y="63.1">BOOT</text>
<text x="214" y="61.7">25</text>
<text x="214" y="65.2">35</text>
<text x="175.7" y="68.8">4</text>
<text x="179.6" y="70.1">NC</text>
<text x="210.1" y="70.1">NC</text>
<text x="210.1" y="66.6">TX</text>
<text x="214" y="68.8">24</text>
<text x="175.7" y="72.3">5</text>
<text x="179.6" y="73.6">NC</text>
<text x="208.4" y="77.2">IO4</text>
<text x="210.1" y="73.6">RX</text>
<text x="214" y="75.8">26</text>
<text x="214" y="72.3">34</text>
<text x="205" y="80.7">RX1/5</text>
<text x="214" y="82.9">14</text>
<text x="214" y="79.3">29</text>
<text x="206.7" y="84.2">IO12</text>
<text x="206.7" y="87.8">IO13</text>
<text x="214" y="89.9">13</text>
<text x="214" y="86.4">16</text>
<text x="206.7" y="91.3">IO14</text>
<text x="206.7" y="94.8">IO15</text>
<text x="214" y="93.5">23</text>
<text x="203.3" y="98.3">RX2/16</text>
<text x="203.3" y="101.9">TX2/17</text>
<text x="214" y="97">27</text>
<text x="214" y="100.5">28</text>
<text x="175.7" y="104">21</text>
<text x="175.7" y="107.6">22</text>
<text x="179.6" y="105.4">NC</text>
<text x="203.3" y="105.4">TX1/18</text>
<text x="214" y="104">30</text>
<text x="214" y="107.6">31</text>
<text x="175.7" y="111.1">17</text>
<text x="179.6" y="112.4">NC</text>
<text x="179.6" y="108.9">NC</text>
<text x="203.3" y="112.4">SDA/21</text>
<text x="206.7" y="108.9">IO19</text>
<text x="214" y="111.1">33</text>
<text x="175.7" y="114.6">18</text>
<text x="175.7" y="118.1">20</text>
<text x="179.6" y="116">NC</text>
<text x="179.6" y="119.5">NC</text>
<text x="203.3" y="116">SCL/22</text>
<text x="206.7" y="119.5">IO23</text>
<text x="214" y="114.6">36</text>
<text x="214" y="118.1">37</text>
<text x="175.7" y="121.7">19</text>
<text x="179.6" y="123">NC</text>
<text x="206.7" y="123">IO25</text>
<text x="214" y="121.7">10</text>
<text x="214" y="125.2">11</text>
<text x="206.7" y="126.6">IO26</text>
<text x="206.7" y="130.1">IO27</text>
<text x="214" y="128.7">12</text>
<text x="206.7" y="133.6">IO32</text>
<text x="206.7" y="137.1">IO33</text>
<text x="215.7" y="132.3">8</text>
<text x="215.7" y="135.8">9</text>
<text x="179.2" y="142.8">32</text>
<text x="206.7" y="140.7">I 34</text>
<text x="215.7" y="139.3">6</text>
<text x="215.7" y="142.8">7</text>
<text x="183.1" y="144.2">NC</text>
<text x="197.9" y="149.2" transform="rotate(-90 197.9 149.2)">GND</text>
<text x="206.7" y="144.2">I 35</text>
<text x="196.5" y="153.1" transform="rotate(-90 196.5 153.1)">19</text>
<text x="196.5" y="153.1" transform="rotate(-90 196.5 153.1)">15</text>
<text x="196.5" y="153.1" transform="rotate(-90 196.5 153.1)">38</text>
</g>
<g font-size="2.8" fill="#8d2323">
<text x="25.8" y="143.6">PE</text>
<text x="45.9" y="143.6">PE</text>
</g>
<g font-size="2.5" fill="#00f">
<text x="179.1" y="253.6">1</text>
<text x="201.8" y="253.6">4</text>
<text x="179.1" y="260.7">2</text>
<text x="201.8" y="260.7">3</text>
</g>
<text font-size="1.8" fill="#00f" x="305.5" y="349.6">5V BUZZER</text>
</svg>
